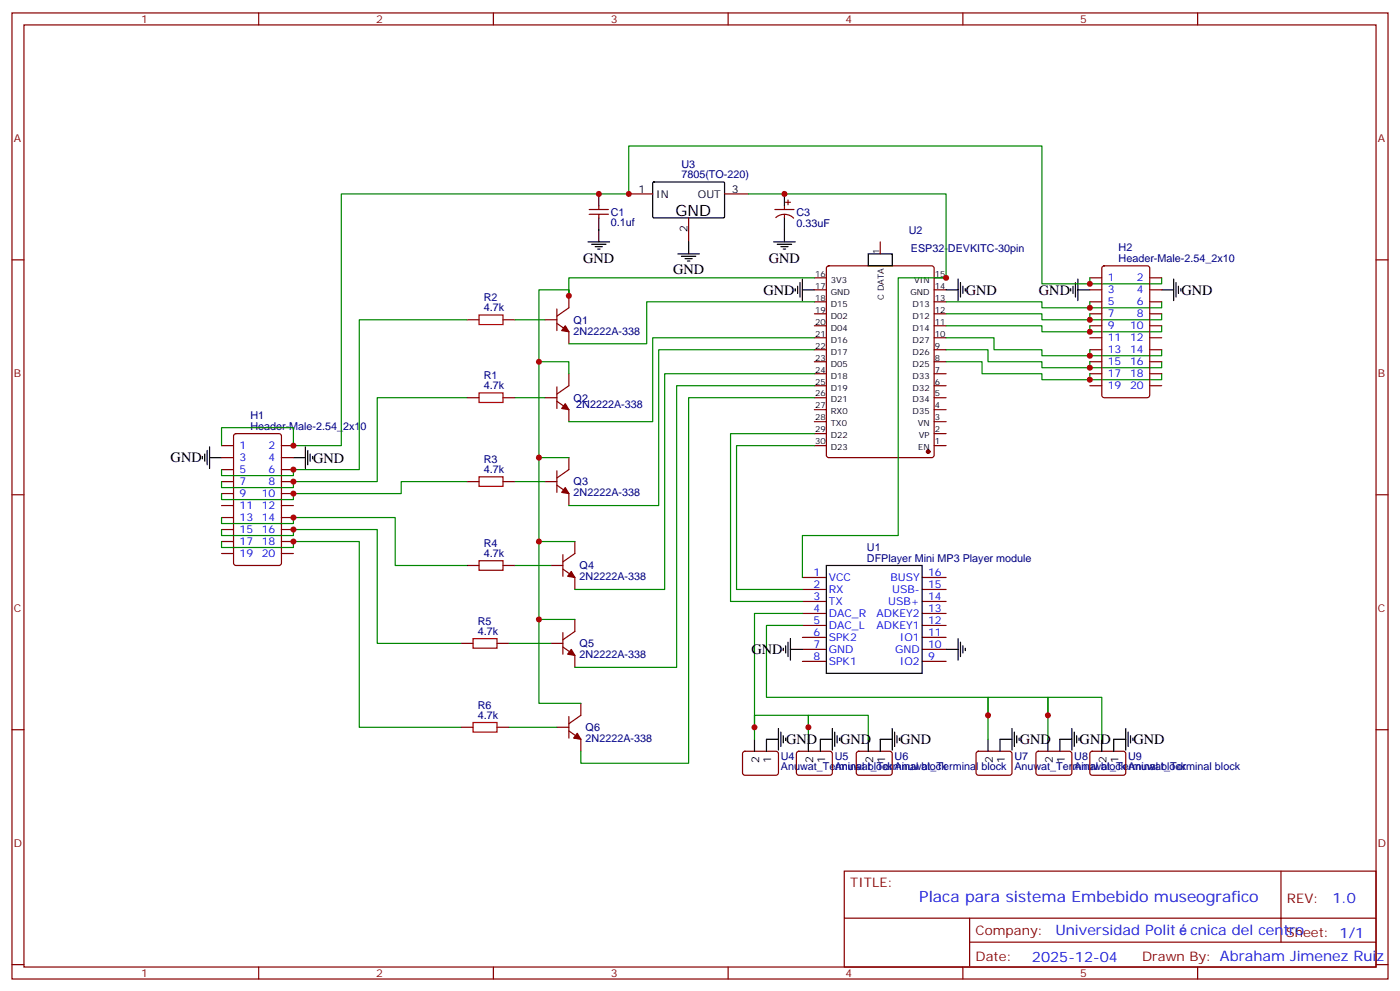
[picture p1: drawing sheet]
<svg xmlns="http://www.w3.org/2000/svg" width="412mm" height="292mm" viewBox="0 0 412 292" stroke-linecap="round" stroke-linejoin="round" font-family="sans-serif">
<g fill="none" stroke="#870000" stroke-width=".35">
<path d="M3.5 3.8h405.4v284.3h-405.4zM7.1 7.3h398.2v277.3h-398.2zM76.2 3.8v3.5M145.3 3.8v3.5M214.5 3.8v3.5M283.6 3.8v3.5M352.8 3.8v3.5M185.2 57.1h7.1M213.4 57.1h7.1M231.4 59.5h1.4M232.1 58.8v1.5M3.5 76.5h3.6"/>
<path d="M173.6 63.1h5.6M173.6 61.7h5.6M176.4 60.6v1.1M176.4 63.1v1M202.8 64.1v7.1M228.2 61.7h5.7M228.5 64a3.8 3.8 0 0 1 5.3 .2M231.1 60.6v1.1M231.1 63.1v1M243.7 78.5l.4-.3h30.4l.6 .5 .1 55.3-.5 .6-30.6 .1-.6-.5-.1-55.2zM259.3 71.2v3.5M324.8 78.5l.5-.3h12.7l.6 .5 .1 37.6-.5 .7-12.9 .1-.7-.5v-37.6z"/>
<path d="M405.3 76.5h3.6M137.6 94.1h3.5M148.2 94.1h3.5M160.5 94.1h3.5M164 90.9v6.4M164 95.2l3.6 2.4v3.6M167.6 87.1v3.5l-3.6 2.5M239.9 99.4h3.5M239.9 95.9h3.5M239.9 92.4h3.5M239.9 88.8h3.5M239.9 85.3h3.5"/>
<path d="M239.9 81.8h3.5M275.2 99.4h3.5M275.2 95.9h3.5M275.2 92.4h3.5M275.2 88.8h3.5M275.2 85.3h3.5M275.2 81.8h3.5M321 99.4h3.6M321 95.9h3.6M321 92.4h3.6M321 88.8h3.6M321 85.3h3.6"/>
<path d="M321 81.8h3.6M338.7 99.4h3.5M338.7 95.9h3.5M338.7 92.4h3.5M338.7 88.8h3.5M338.7 85.3h3.5M338.7 81.8h3.5M137.6 117.1h3.5M148.2 117.1h3.5M160.5 117.1h3.5M164 113.9v6.3M164 118.1l3.6 2.5v3.5"/>
<path d="M167.6 110v3.5l-3.6 2.5M239.9 117.1h3.5M239.9 113.5h3.5M239.9 110h3.5M239.9 106.5h3.5M239.9 102.9h3.5M275.2 117.1h3.5M275.2 113.5h3.5M275.2 110h3.5M275.2 106.5h3.5M275.2 102.9h3.5M321 113.5h3.6"/>
<path d="M321 110h3.6M321 106.5h3.6M321 102.9h3.6M338.7 113.5h3.5M338.7 110h3.5M338.7 106.5h3.5M338.7 102.9h3.5M65.3 131.2h3.5M65.3 138.2h3.5M65.3 134.7h3.5M69 127.8l.5-.2h12.7l.6 .5 .1 37.6-.5 .7h-12.9l-.7-.4v-37.7zM82.9 131.2h3.5"/>
<path d="M82.9 138.2h3.5M82.9 134.7h3.5M164 138.6v6.3M167.6 134.7v3.5l-3.6 2.5M239.9 131.2h3.5M239.9 127.6h3.5M239.9 124.1h3.5M239.9 120.6h3.5M275.2 131.2h3.5M275.2 127.6h3.5M275.2 124.1h3.5M275.2 120.6h3.5"/>
<path d="M3.5 145.6h3.6M65.3 141.7h3.5M65.3 159.4h3.5M65.3 155.9h3.5M65.3 152.3h3.5M65.3 148.8h3.5M65.3 145.3h3.5M82.9 141.7h3.5M82.9 159.4h3.5M82.9 155.9h3.5M82.9 152.3h3.5M82.9 148.8h3.5"/>
<path d="M82.9 145.3h3.5M137.6 141.7h3.5M148.2 141.7h3.5M160.5 141.7h3.5M164 142.8l3.6 2.5v3.5M169.3 159.4v3.5l-3.5 2.5M405.3 145.6h3.6M65.3 162.9h3.5M82.9 162.9h3.5M137.6 166.4h3.5M148.2 166.4h3.5M162.3 166.4h3.5"/>
<path d="M165.8 163.3v6.3M165.8 167.5l3.5 2.5v3.5M236.4 170h7M236.4 173.5h7M236.4 177h7M271.6 170h7.1M271.6 173.5h7.1M271.6 177h7.1M135.8 189.4h3.5M146.4 189.4h3.5M162.3 189.4h3.5M165.8 186.2v6.3"/>
<path d="M165.8 190.4l3.5 2.5v3.5M169.3 182.3v3.5l-3.5 2.5M236.4 180.6h7M236.4 184.1h7M236.4 187.6h7M236.4 191.1h7M236.4 194.7h7M271.6 180.6h7.1M271.6 184.1h7.1M271.6 187.6h7.1M271.6 191.1h7.1M271.6 194.7h7.1"/>
<path d="M3.5 214.8h3.6M135.8 214.1h3.5M146.4 214.1h3.5M164 214.1h3.6M167.6 210.9v6.3M167.6 215.1l3.5 2.5v3.5M171.1 207v3.5l-3.5 2.5M405.3 214.8h3.6M219 221.3l.4-.2 9.5 .1 .4 .6-.1 5.9-.6 .5-9.4-.1-.5-.6v-5.7zM234.8 221.3l.5-.2 9.4 .1 .5 .6-.1 5.9-.6 .5-9.5-.1-.4-.6v-5.7zM252.5 221.3l.4-.2 9.5 .1 .4 .6v5.9l-.7 .5-9.4-.1-.5-.6v-5.7zM287.7 221.3l.5-.2 9.5 .1 .4 .6-.1 5.9-.6 .5-9.5-.1-.4-.6v-5.7z"/>
<path d="M305.4 221.3l.5-.2 9.4 .1 .4 .6v5.9l-.7 .5-9.4-.1-.4-.6v-5.7zM321.3 221.3l.4-.2 9.5 .1 .4 .6-.1 5.9-.6 .5-9.4-.1-.5-.6v-5.7zM248.7 256.4h156.6v28.2h-156.6zM377.3 256.4v20.9M248.7 270.2h156.5M285.6 277.3h119.6M285.6 270.2v14.2M3.5 283.9h3.6M76.2 284.6v3.5M145.3 284.6v3.5M214.5 284.6v3.5M283.6 284.6v3.5"/>
<path d="M352.8 284.6v3.5M405.3 283.9h3.6"/>
</g>
<g fill="#870000" stroke="#870000" stroke-width=".35">
<path d="M166.5 95.9l1.1 1.7-2.1-.3z"/>
<path d="M166.5 118.8l1.1 1.8-2.1-.4z"/>
<path d="M166.5 143.5l1.1 1.8-2.1-.4z"/>
<path d="M168.3 168.2l1 1.8-2.1-.4z"/>
<path d="M168.3 191.1l1 1.8-2.1-.4z"/>
<path d="M170 215.8l1.1 1.8-2.1-.4z"/>
<circle cx="273.4" cy="132.9" r=".53"/>
</g>
<g fill="none" stroke="#000" stroke-width=".35">
<path d="M176.4 57.1v3.5M192.3 53.7l.3-.1h20.7l.1 .3v10.1l-.3 .1h-20.7l-.1-.3zM231.1 57.1v3.5M173.2 71.2h6.4M174.3 71.9h4.2M175.3 72.6h2.1M176 73.3h.7M176.4 64.1v7.1M199.7 74.7h6.3M200.7 75.4h4.3M201.8 76.1h2.1M202.5 76.8h.7"/>
<path d="M202.8 71.2v3.5M227.9 71.2h6.3M229 71.9h4.2M230 72.6h2.1M230.7 73.3h.7M231.1 64.1v7.1M255.8 74.7h7v3.5h-7zM234.2 84.9v.8M234.9 84.2v2.2M235.7 83.2v4.2M236.4 85.3h3.5M236.4 82.1v6.4"/>
<path d="M278.7 85.3h3.5M282.2 82.1v6.4M282.9 83.2v4.2M283.6 84.2v2.2M284.3 84.9v.8M315.4 84.9v.8M316.1 84.2v2.2M316.8 83.2v4.2M317.5 85.3h3.5M317.5 82.1v6.4M342.2 85.3h3.5M345.7 82.1v6.4"/>
<path d="M346.4 83.2v4.2M347.1 84.2v2.2M347.8 84.9v.8M59.6 134.3v.7M60.3 133.6v2.1M61 132.6v4.2M61.7 134.7h3.6M61.7 131.5v6.4M86.4 134.7h3.6M90 131.5v6.4M90.7 132.6v4.2M91.4 133.6v2.1"/>
<path d="M92.1 134.3v.7M243.4 166.4h28.2v31.8h-28.2zM230.7 190.8v.7M231.4 190.1v2.1M232.1 189v4.3M232.8 191.1h3.6M232.8 188v6.3M278.7 191.1h3.5M282.2 188v6.3M282.9 189v4.3M283.6 190.1v2.1M284.3 190.8v.7"/>
<path d="M222.2 217.6v3.5M229.3 217.6h-3.5v3.5M229.3 214.4v6.4M230 215.5v4.2M230.7 216.5v2.2M231.4 217.2v.7M238.1 217.6v3.5M245.2 217.6h-3.5v3.5M245.2 214.4v6.4M245.9 215.5v4.2M246.6 216.5v2.2M247.3 217.2v.7"/>
<path d="M255.8 217.6v3.5M262.8 217.6h-3.5v3.5M262.8 214.4v6.4M263.5 215.5v4.2M264.2 216.5v2.2M264.9 217.2v.7M291 217.6v3.5M298.1 217.6h-3.5v3.5M298.1 214.4v6.4M298.8 215.5v4.2M299.5 216.5v2.2M300.2 217.2v.7"/>
<path d="M308.7 217.6v3.5M315.7 217.6h-3.5v3.5M315.7 214.4v6.4M316.4 215.5v4.2M317.1 216.5v2.2M317.9 217.2v.7M324.6 217.6v3.5M331.6 217.6h-3.5v3.5M331.6 214.4v6.4M332.3 215.5v4.2M333 216.5v2.2M333.7 217.2v.7"/>
</g>
<path d="M141.1 92.7h7.1v2.8h-7.1zM141.1 115.6h7.1v2.9h-7.1zM141.1 140.3h7.1v2.9h-7.1zM141.1 165h7.1v2.9h-7.1zM139.3 188h7.1v2.8h-7.1zM139.3 212.7h7.1v2.8h-7.1z" fill="none" stroke="#a10000" stroke-width=".35"/>
<g fill="none" stroke="#008700" stroke-width=".35">
<path d="M220.5 57.1h58.2v24.7h-14.1v75.8h-28.2v12.4M137.6 94.1h-31.8v44.1h-19.4v1.8h-21.1v-1.8M151.7 94.1h8.8M239.9 88.8h-49.4v12.4h-22.9M239.9 81.8h-72.3v5.3v-1.8h-8.9v21.2h8.9v3.5M239.9 99.4h-47.6v24.7h-24.7M278.7 88.8h28.2v1.8h35.3v-1.8M278.7 92.4h28.2v1.7h35.3v-1.7M278.7 95.9h28.2v1.7h35.3v-1.7M278.7 99.4h14.1v3.5h14.1v1.8h35.3v-1.8M321 81.8v1.7M321 88.8v1.8"/>
<path d="M321 92.4v1.7M321 95.9v1.7M342.2 81.8v1.7h-35.3v-40.5h-121.7v14.1h-84.7v74.1h-14.1v-5.3h-21.1v5.3M137.6 117.1h-26.5v24.6h-24.7v1.8h-21.1v-1.8M151.7 117.1h8.8M158.7 106.5v28.2h8.9M239.9 102.9h-45.9v45.9h-26.4M239.9 110h-44.1v63.5h-26.5M239.9 113.5h-40.6v82.9h-30M239.9 117.1h-37.1v107.5h-31.7v-3.5M278.7 102.9h12.3v3.6h15.9v1.7h35.3v-1.7M278.7 106.5h10.6v3.5h17.6v1.8h35.3v-1.8"/>
<path d="M321 102.9v1.8M321 106.5v1.7M321 110v1.8M158.7 134.7v24.7h10.6M239.9 127.6h-24.7v49.4h21.2M239.9 131.2h-22.9v42.3h19.4M65.3 152.3v1.8h21.1v-1.8h30v14.1h21.2M65.3 155.9v1.7h21.1v-1.7h24.7v33.5h24.7M65.3 159.4v1.7h21.1v-1.7h19.4v54.7h30M137.6 141.7h-19.4v3.6h-31.8v1.7h-21.1v-1.7M151.7 141.7h8.8M158.7 159.4v22.9h10.6"/>
<path d="M151.7 166.4h10.6M149.9 189.4h12.4M158.7 182.3v24.7h12.4M236.4 180.6h-14.2v37M236.4 184.1h-10.6v21.1h65.2v12.4M149.9 214.1h14.1M222.2 214.1v-3.6h15.9v7.1M238.1 214.1v-3.6h17.7v7.1M291 210.5v-5.3h17.7v12.4M308.7 210.5v-5.3h15.9v12.4"/>
</g>
<g fill="#c00">
<circle cx="158.8" cy="106.5" r=".88"/>
<circle cx="158.8" cy="182.3" r=".88"/>
<circle cx="158.8" cy="159.4" r=".88"/>
<circle cx="158.8" cy="134.7" r=".88"/>
<circle cx="167.6" cy="87.1" r=".88"/>
<circle cx="278.7" cy="81.8" r=".88"/>
<circle cx="222.3" cy="214.1" r=".88"/>
<circle cx="238.1" cy="214.1" r=".88"/>
<circle cx="291" cy="210.5" r=".88"/>
<circle cx="308.7" cy="210.5" r=".88"/>
<circle cx="231.1" cy="57.1" r=".88"/>
<circle cx="185.2" cy="57.1" r=".88"/>
<circle cx="176.4" cy="57.1" r=".88"/>
<circle cx="86.4" cy="131.2" r=".88"/>
<circle cx="86.4" cy="152.3" r=".88"/>
<circle cx="86.4" cy="141.7" r=".88"/>
<circle cx="86.4" cy="145.3" r=".88"/>
<circle cx="86.4" cy="155.9" r=".88"/>
<circle cx="86.4" cy="159.4" r=".88"/>
<circle cx="86.4" cy="138.2" r=".88"/>
<circle cx="321" cy="90.6" r=".88"/>
<circle cx="321" cy="83.5" r=".88"/>
<circle cx="321" cy="94.1" r=".88"/>
<circle cx="321" cy="97.6" r=".88"/>
<circle cx="321" cy="111.8" r=".88"/>
<circle cx="321" cy="108.2" r=".88"/>
<circle cx="321" cy="104.7" r=".88"/>
</g>
<text font-size="4.6" x="199" y="63.4">GND</text>
<text font-size="4.6" fill="#00f" x="270.8" y="265.4">Placa para sistema Embebido museografico</text>
<g font-size="4.2">
<text x="171.8" y="77.3">GND</text>
<text x="226.5" y="77.3">GND</text>
<text x="198.3" y="80.8">GND</text>
<text x="224.9" y="86.7">GND</text>
<text x="284.5" y="86.7">GND</text>
<text x="306" y="86.7">GND</text>
<text x="348" y="86.7">GND</text>
<text x="50.3" y="136.1">GND</text>
<text x="92.3" y="136.1">GND</text>
<text x="221.4" y="192.6">GND</text>
<text x="231.6" y="219">GND</text>
<text x="247.5" y="219">GND</text>
<text x="265.1" y="219">GND</text>
<text x="300.4" y="219">GND</text>
<text x="318" y="219">GND</text>
<text x="333.9" y="219">GND</text>
</g>
<g font-size="4.2" fill="#00f">
<text x="392.5" y="265.7">1.0</text>
<text x="310.9" y="275.2">Universidad Polit</text>
<text x="350.6" y="275.2">cnica del centro</text>
<text x="304" y="283">2025-12-04</text>
</g>
<g font-size="3.9" fill="#800">
<text x="250.5" y="261">TITLE:</text>
<text x="379.1" y="265.7">REV:</text>
<text x="287.4" y="275.2">Company:</text>
<text x="378.7" y="275.8">Sheet: 1/1</text>
<text x="287.4" y="282.9">Date:</text>
<text x="336.4" y="282.9">Drawn By: Abraham Jimenez Ruiz</text>
</g>
<g font-size="3.2" fill="#800">
<text x="41.6" y="6.8">1</text>
<text x="110.8" y="6.8">2</text>
<text x="179.9" y="6.8">3</text>
<text x="249.1" y="6.8">4</text>
<text x="318.2" y="6.8">5</text>
<text x="4.1" y="41.9">A</text>
<text x="405.9" y="41.9">A</text>
<text x="4.1" y="111.1">B</text>
<text x="405.9" y="111.1">B</text>
<text x="4.1" y="180.2">C</text>
<text x="405.9" y="180.2">C</text>
<text x="4.1" y="249.3">D</text>
<text x="405.9" y="249.3">D</text>
<text x="41.6" y="287.6">1</text>
<text x="110.8" y="287.6">2</text>
<text x="179.9" y="287.6">3</text>
<text x="249.1" y="287.6">4</text>
<text x="318.2" y="287.6">5</text>
</g>
<g font-size="3.2" fill="#000080">
<text x="200.7" y="52.4">7805(TO-220)</text>
<text x="200.7" y="49.4">U3</text>
<text x="179.9" y="63.4">C1</text>
<text x="234.6" y="63.5">C3</text>
<text x="179.9" y="66.6">0.1uf</text>
<text x="234.6" y="66.7">0.33uF</text>
<text x="267.7" y="69">U2</text>
<text x="268.3" y="74.3">ESP32-DEVKITC-30pin</text>
<text x="329.5" y="77.2">Header-Male-2.54_2x10</text>
<text x="329.5" y="74">H2</text>
<text x="142.5" y="88.7">R2</text>
<text x="142.5" y="91.7">4.7k</text>
<text x="169" y="95.3">Q1</text>
<text x="169" y="98.5">2N2222A-338</text>
<text x="142.5" y="111.6">R1</text>
<text x="142.5" y="114.6">4.7k</text>
<text x="169" y="118.2">Q2</text>
<text x="169.8" y="120">2N2222A-338</text>
<text x="73.7" y="123.4">H1</text>
<text x="73.7" y="126.6">Header-Male-2.54_2x10</text>
<text x="142.5" y="136.3">R3</text>
<text x="142.5" y="139.3">4.7k</text>
<text x="169" y="142.9">Q3</text>
<text x="169" y="146.1">2N2222A-338</text>
<text x="142.5" y="161">R4</text>
<text x="142.5" y="164">4.7k</text>
<text x="170.7" y="167.6">Q4</text>
<text x="255.4" y="165.3">DFPlayer Mini MP3 Player module</text>
<text x="255.4" y="162.2">U1</text>
<text x="170.7" y="170.8">2N2222A-338</text>
<text x="140.7" y="184">R5</text>
<text x="140.7" y="186.9">4.7k</text>
<text x="170.7" y="190.5">Q5</text>
<text x="170.7" y="193.7">2N2222A-338</text>
<text x="140.7" y="208.7">R6</text>
<text x="140.7" y="211.6">4.7k</text>
<text x="172.5" y="215.2">Q6</text>
<text x="172.5" y="218.4">2N2222A-338</text>
<text x="230" y="226.6">Anuwat_Terminal block</text>
<text x="230" y="223.7">U4</text>
<text x="245.9" y="226.6">Anuwat_Terminal block</text>
<text x="245.9" y="223.7">U5</text>
<text x="263.5" y="226.6">Anuwat_Terminal block</text>
<text x="263.5" y="223.7">U6</text>
<text x="298.8" y="226.6">Anuwat_Terminal block</text>
<text x="298.8" y="223.7">U7</text>
<text x="316.4" y="226.6">Anuwat_Terminal block</text>
<text x="316.4" y="223.7">U8</text>
<text x="332.3" y="226.6">Anuwat_Terminal block</text>
<text x="332.3" y="223.7">U9</text>
</g>
<g font-size="3.2">
<text x="188.1" y="56.7">1</text>
<text x="193.3" y="58.1">IN</text>
<text x="205.6" y="58.1">OUT</text>
<text x="215.5" y="56.7">3</text>
<text x="202.5" y="68.3" transform="rotate(-90 202.5 68.3)">2</text>
<text x="223.7" y="224.4" transform="rotate(-90 223.7 224.4)">2</text>
<text x="227.2" y="224.4" transform="rotate(-90 227.2 224.4)">1</text>
<text x="239.5" y="224.4" transform="rotate(-90 239.5 224.4)">2</text>
<text x="243.1" y="224.4" transform="rotate(-90 243.1 224.4)">1</text>
<text x="257.2" y="224.4" transform="rotate(-90 257.2 224.4)">2</text>
<text x="260.7" y="224.4" transform="rotate(-90 260.7 224.4)">1</text>
<text x="292.5" y="224.4" transform="rotate(-90 292.5 224.4)">2</text>
<text x="296" y="224.4" transform="rotate(-90 296 224.4)">1</text>
<text x="310.1" y="224.4" transform="rotate(-90 310.1 224.4)">2</text>
<text x="313.6" y="224.4" transform="rotate(-90 313.6 224.4)">1</text>
<text x="326" y="224.4" transform="rotate(-90 326 224.4)">2</text>
<text x="329.5" y="224.4" transform="rotate(-90 329.5 224.4)">1</text>
</g>
<g font-size="3.2" fill="#00f">
<text x="326.3" y="82.8">1</text>
<text x="334.9" y="82.8">2</text>
<text x="326.3" y="89.9">5</text>
<text x="326.3" y="86.4">3</text>
<text x="334.9" y="89.9">6</text>
<text x="334.9" y="86.4">4</text>
<text x="326.3" y="93.4">7</text>
<text x="334.9" y="93.4">8</text>
<text x="326.3" y="100.5">11</text>
<text x="326.3" y="96.9">9</text>
<text x="332.9" y="100.5">12</text>
<text x="332.9" y="96.9">10</text>
<text x="326.3" y="107.5">15</text>
<text x="326.3" y="104">13</text>
<text x="332.9" y="107.5">16</text>
<text x="332.9" y="104">14</text>
<text x="326.3" y="111.1">17</text>
<text x="332.9" y="111.1">18</text>
<text x="326.3" y="114.6">19</text>
<text x="332.9" y="114.6">20</text>
<text x="70.6" y="135.7">3</text>
<text x="70.6" y="132.2">1</text>
<text x="79.1" y="135.7">4</text>
<text x="79.1" y="132.2">2</text>
<text x="70.6" y="142.8">7</text>
<text x="70.6" y="139.3">5</text>
<text x="79.1" y="142.8">8</text>
<text x="79.1" y="139.3">6</text>
<text x="70.6" y="149.9">11</text>
<text x="70.6" y="146.3">9</text>
<text x="77.1" y="149.9">12</text>
<text x="77.1" y="146.3">10</text>
<text x="70.6" y="153.4">13</text>
<text x="77.1" y="153.4">14</text>
<text x="70.6" y="160.4">17</text>
<text x="70.6" y="156.9">15</text>
<text x="77.1" y="160.4">18</text>
<text x="77.1" y="156.9">16</text>
<text x="70.6" y="164">19</text>
<text x="77.1" y="164">20</text>
<text x="239.6" y="169.6">1</text>
<text x="239.6" y="173.1">2</text>
<text x="244.1" y="171">VCC</text>
<text x="262.3" y="171">BUSY</text>
<text x="273.4" y="173.1">15</text>
<text x="273.4" y="169.6">16</text>
<text x="239.6" y="176.7">3</text>
<text x="244.1" y="174.6">RX</text>
<text x="244.1" y="178.1">TX</text>
<text x="261.7" y="178.1">USB+</text>
<text x="262.8" y="174.6">USB-</text>
<text x="273.4" y="176.7">14</text>
<text x="239.6" y="180.2">4</text>
<text x="239.6" y="183.7">5</text>
<text x="244.1" y="181.6">DAC_R</text>
<text x="244.1" y="185.1">DAC_L</text>
<text x="258.1" y="185.1">ADKEY1</text>
<text x="258.1" y="181.6">ADKEY2</text>
<text x="273.4" y="183.7">12</text>
<text x="273.4" y="180.2">13</text>
<text x="239.6" y="187.3">6</text>
<text x="239.6" y="190.8">7</text>
<text x="244.1" y="188.7">SPK2</text>
<text x="265.1" y="188.7">IO1</text>
<text x="273.4" y="190.8">10</text>
<text x="273.4" y="187.3">11</text>
<text x="239.6" y="194.3">8</text>
<text x="244.1" y="192.2">GND</text>
<text x="244.1" y="195.7">SPK1</text>
<text x="263.7" y="192.2">GND</text>
<text x="265.1" y="195.7">IO2</text>
<text x="273.4" y="194.3">9</text>
</g>
<g font-size="2.5">
<text x="258.9" y="74.7" transform="rotate(-90 258.9 74.7)">1</text>
<text x="240.1" y="81.4">16</text>
<text x="244.7" y="83.2">3V3</text>
<text x="269.3" y="83.2">VIN</text>
<text x="275.3" y="81.4">15</text>
<text x="240.1" y="84.9">17</text>
<text x="240.1" y="88.5">18</text>
<text x="244.7" y="86.7">GND</text>
<text x="260.3" y="88.3" transform="rotate(-90 260.3 88.3)">C DATA</text>
<text x="268.2" y="86.7">GND</text>
<text x="275.3" y="88.5">13</text>
<text x="275.3" y="84.9">14</text>
<text x="240.1" y="92">19</text>
<text x="240.1" y="95.5">20</text>
<text x="244.7" y="90.2">D15</text>
<text x="244.7" y="93.8">D02</text>
<text x="268.8" y="93.8">D12</text>
<text x="268.8" y="90.2">D13</text>
<text x="275.3" y="95.5">11</text>
<text x="275.3" y="92">12</text>
<text x="240.1" y="99.1">21</text>
<text x="244.7" y="97.3">D04</text>
<text x="244.7" y="100.8">D16</text>
<text x="268.8" y="100.8">D27</text>
<text x="268.8" y="97.3">D14</text>
<text x="275.3" y="99.1">10</text>
<text x="240.1" y="102.6">22</text>
<text x="240.1" y="106.1">23</text>
<text x="244.7" y="104.4">D17</text>
<text x="244.7" y="107.9">D05</text>
<text x="268.8" y="107.9">D25</text>
<text x="268.8" y="104.4">D26</text>
<text x="275.3" y="106.1">8</text>
<text x="275.3" y="102.6">9</text>
<text x="240.1" y="109.6">24</text>
<text x="240.1" y="113.2">25</text>
<text x="244.7" y="111.4">D18</text>
<text x="268.8" y="111.4">D33</text>
<text x="275.3" y="113.2">6</text>
<text x="275.3" y="109.6">7</text>
<text x="240.1" y="116.7">26</text>
<text x="244.7" y="114.9">D19</text>
<text x="244.7" y="118.5">D21</text>
<text x="268.8" y="118.5">D34</text>
<text x="268.8" y="114.9">D32</text>
<text x="275.3" y="116.7">5</text>
<text x="240.1" y="120.2">27</text>
<text x="240.1" y="123.8">28</text>
<text x="244.7" y="122">RX0</text>
<text x="244.7" y="125.5">TX0</text>
<text x="268.8" y="122">D35</text>
<text x="270.3" y="125.5">VN</text>
<text x="275.3" y="123.8">3</text>
<text x="275.3" y="120.2">4</text>
<text x="240.1" y="127.3">29</text>
<text x="240.1" y="130.8">30</text>
<text x="244.7" y="129">D22</text>
<text x="270.7" y="129">VP</text>
<text x="275.3" y="130.8">1</text>
<text x="275.3" y="127.3">2</text>
<text x="244.7" y="132.6">D23</text>
<text x="270.5" y="132.6">EN</text>
</g>
</svg>
